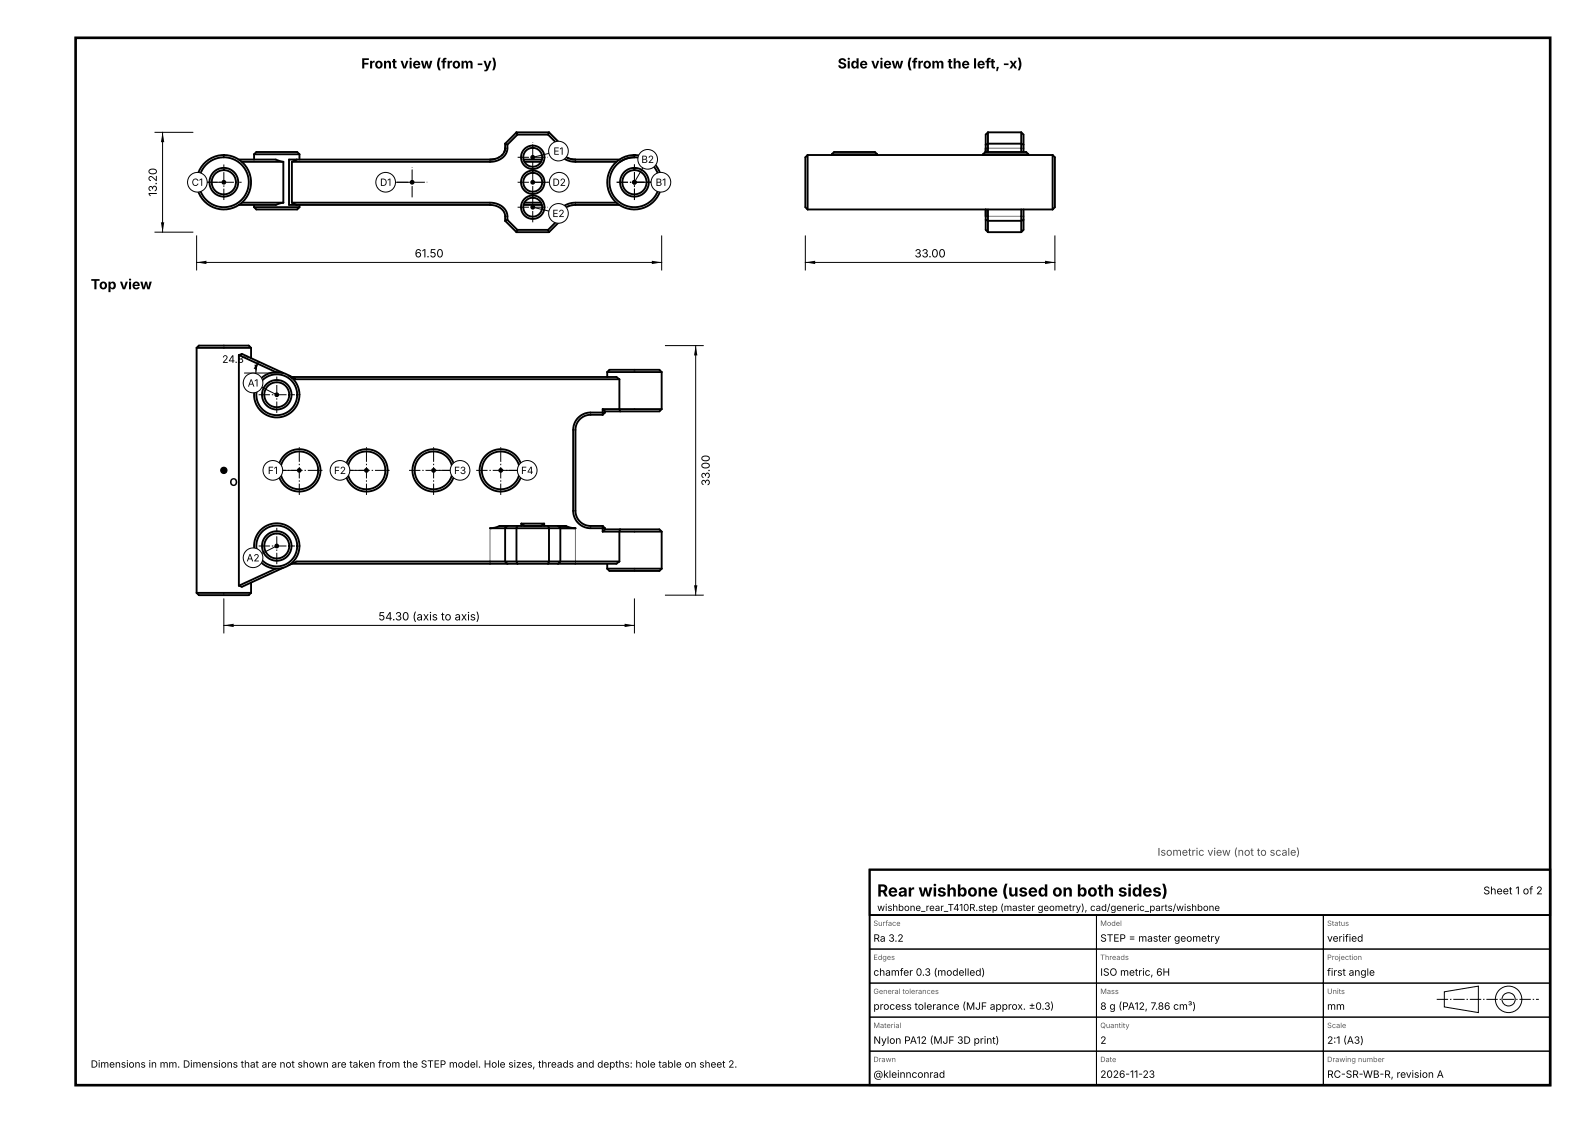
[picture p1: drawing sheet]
<svg xmlns="http://www.w3.org/2000/svg" width="420mm" height="297mm" viewBox="0 0 420 297" stroke-linecap="round" stroke-linejoin="round" font-family="sans-serif">
<g fill="none" stroke="#737373" stroke-width=".26">
<path d="M133.6 39.2h.6M147.6 39.2h.6M260.7 39.2h10M129.6 42.2v.6M129.6 53.6v.6M133.6 57.2h.6M147.6 57.2h.6M152.2 42.2v.6M152.2 53.6v.6M260.7 57.2h10M151.6 113.7h.6M156.2 109.1v.6"/>
<path d="M129.6 139.7v9.4M151.6 135.1h.6M152.2 139.7v9.4M156.2 139.1v.6"/>
</g>
<g fill="none" stroke="#000" stroke-width=".5">
<path d="M133.6 39.2a3.6 3.6 0 0 1-4 3M133.6 39.2l-.2 1M133.6 38v1.2M133.6 38l.6 .2M134.2 38.2a3.5 3.5 0 0 1-1.3 3.5l-1.4 .8-1.9 .3h-52.4M136.6 35l-3 3M136.6 35l.2 .6M136.6 35h8.6M136.8 35.6h8.2M136.8 35.6l-2.6 2.6M145 35.6l2.6 2.6M145.2 35l-.2 .6"/>
<path d="M145.2 35l3 3M147.6 38.2a3.5 3.5 0 0 0 1.3 3.5l1.4 .8 1.6 .3h11.1M148.2 39.2l.1 .7M148.2 39.2a3.6 3.6 0 0 0 4 3M148.2 38v1.2M148.2 38l-.6 .2M260.7 38.2l.6-.2h8.8l.6 .2M261.3 35l-.6 .6v4.6M261.3 35v5.2M261.3 35h8.8M270.1 35l.6 .6v4.6M270.1 35v5.2"/>
<path d="M63.2 42.2h9.8l1.9 .6M64 42.8h10.9M64 53.6h10.9M67.2 54.8a1.75 1.75 0 0 0 1.8 .6h8.7a1.49 1.49 0 0 0 1.5-.6M67.2 54.8h12M67.2 40.8h12M67.2 40.8a1.75 1.75 0 0 1 1.8-.6h8.7a1.49 1.49 0 0 1 1.5 .6M67.2 40.8v1.4M67.2 54.2v.6M74.9 53.6l-1.9 .6h-9.8M74.9 42.8v10.8M77.2 53.6h52.4a4.2 4.2 0 0 1 4.6 3.6v1"/>
<path d="M77.2 42.8v10.8M77.2 53.6l1.3 .6M78.5 42.2l-1.3 .6M79.2 40.8v1.4M79.2 54.2v.6M129.6 42.2h-53.2v12h53.2a3.7 3.7 0 0 1 4 3v1.2M130.9 42l-1.3 .2M131.9 41.6h.1M132.9 40.9h.1M133.6 58.4l3 3M134.2 58.2l-.6 .2M134.2 58.2l2.6 2.6"/>
<path d="M138.5 54.2h4.8M138.5 42.2h4.8M138.7 42.8h4.4M138.7 53.6h4.4M147.6 58.2l-2.6 2.6M147.6 58.2l.6 .2M148.2 58.4l-3 3M148.2 57.2v1.2M148.5 40.4l.2 .2M148.6 55.9l-.4 1.3M149.2 41.2l.3 .2M149.3 55.1h.1"/>
<path d="M150.1 41.8l.4 .1M150.3 54.6h.1M151.1 42.1l1.1 .1M151.3 54.3h.1M152.2 42.2h11.6M163 53.6h-10.8a4.2 4.2 0 0 0-4.6 3.6v1M163.8 54.2h-11.6a3.7 3.7 0 0 0-4 3M167.8 41.6l-2 .3-1.8 .9M213.6 41v14.4M213.6 41a1.74 1.74 0 0 0-.6 1.8v11.1a1.48 1.48 0 0 0 .6 1.5M213.6 41h64.8M213.6 55.4h64.8"/>
<path d="M220 40.8h12M220 40.8a1.75 1.75 0 0 1 1.8-.6h8.7a1.49 1.49 0 0 1 1.5 .6M220 40.8v.2M232 40.8v.2M260 40.8h12M260 40.8a1.75 1.75 0 0 1 1.8-.6h8.7a1.49 1.49 0 0 1 1.5 .6M260 40.8v.2M260.7 55.4v5.4l.6 .6M260.7 58.2l.6 .2h8.8l.6-.2M261.3 55.4v6M270.1 55.4v6M270.7 55.4v5.4l-.6 .6"/>
<path d="M272 40.8v.2M278.4 41v14.4M278.4 41a1.74 1.74 0 0 1 .6 1.8v11.1a1.48 1.48 0 0 1-.6 1.5M136.6 61.4h8.6M136.8 60.8h8.2M136.8 60.8l-.2 .6M145 60.8l.2 .6M261.3 61.4h8.8M52 92h14.4M52 92a1.78 1.78 0 0 1 1.9-.6h11a1.51 1.51 0 0 1 1.5 .6M52 92v64.8M63.2 93.9l.8-.3 10.9 5.1"/>
<path d="M63.2 93.9l9.8 4.5M63.2 93.9v61M66.4 92v2.7M76.4 99.3l1.7 .8-.1 .2zM77.2 99.7h85.8l.8 .6M160.6 98.4a1.86 1.86 0 0 1 1.9-.6h10.9a1.57 1.57 0 0 1 1.6 .6M160.6 98.4h14.4M160.6 98.4v1.3M175 98.4v9.8M78 100.3h85.8M159.4 109.7h-3.2a4 4 0 0 0-4 4v21.4a4 4 0 0 0 4 4h3.2M159.4 108.2h4.4"/>
<path d="M159.4 108.2l.6 .6M159.4 108.2v1.5M160 109.1h-3.8a4.6 4.6 0 0 0-4.6 4.6v21.4a4.6 4.6 0 0 0 4.6 4.6h3.8M160 108.8h4M160 108.8v.3M160 109.1l-.6 .6M163.8 108.2l.2 .6M163.8 108.2h11.2M163.8 100.3v7.9M175 108.2a1.78 1.78 0 0 1-1.9 .6h-9.1M132.2 139.1h2l-.6 .6M132.2 139.1l-1.5 .5-1.1 .1h4"/>
<path d="M132.2 139.1h17.4M133.6 139.7v8.8M133.6 139.7h14.6M136.8 139.1l-.2 .6v8.8l.2 .6M137.9 138.5l.8 .5M137.9 138.5h6M137.9 138.5v.6M138.7 139l4.4 .1M138.7 139v.1M143.1 139h.1M143.1 139v.1M143.9 138.5l-.8 .5"/>
<path d="M143.9 138.5v.6M145 139.1l.2 .6v8.8l-.2 .6M148.2 139.7v8.8M149.6 139.1h-2l.6 .6M149.6 139.1l1.5 .5 1.1 .1h-4M159.4 139.1v1.5M159.4 139.1l.6 .6M160 139.7v.3M52 156.8h14.4M52 156.8a1.78 1.78 0 0 0 1.9 .6h11a1.51 1.51 0 0 0 1.5-.6M66.4 154.1v2.7M73 150.4l-9.8 4.5"/>
<path d="M74.9 150.1l-10.9 5.1-.8-.3M77.2 149.1h57M133.6 148.5h-55.1l-2.1 1M133.6 148.5h14.6M133.6 148.5l.6 .6M134.2 149.1h13.4M148.2 148.5h15.6M148.2 148.5l-.6 .6M159.4 140.6h4.4M160 140h4M160 140l-.6 .6M160.6 150.4h14.4"/>
<path d="M160.6 150.4a1.86 1.86 0 0 0 1.9 .6h10.9a1.57 1.57 0 0 0 1.6-.6M160.6 149.1v1.3M163.8 148.5l-.8 .6h-15.4M163.8 140.6h11.2M163.8 140.6v7.9M164 140h9.5a1.51 1.51 0 0 1 1.5 .6M164 140l-.2 .6M175 140.6v9.8"/>
<circle cx="59.2" cy="48.2" r="3.8"/>
<circle cx="59.2" cy="48.2" r="7.2"/>
<circle cx="59.2" cy="48.2" r="6.6"/>
<circle cx="59.2" cy="48.2" r="3.2"/>
<circle cx="140.9" cy="41.6" r="2.5"/>
<circle cx="140.9" cy="54.8" r="2.5"/>
<circle cx="140.9" cy="48.2" r="2.5"/>
<circle cx="140.9" cy="48.2" r="3.1"/>
<circle cx="140.9" cy="54.8" r="3.1"/>
<circle cx="140.9" cy="41.6" r="3.1"/>
<circle cx="167.8" cy="48.2" r="3.8"/>
<circle cx="167.8" cy="48.2" r="7.2"/>
<circle cx="167.8" cy="48.2" r="6.6"/>
<circle cx="167.8" cy="48.2" r="3.2"/>
<circle cx="73.2" cy="104.4" r="6"/>
<circle cx="73.2" cy="104.4" r="3.3"/>
<circle cx="73.2" cy="104.4" r="5.4"/>
<circle cx="73.2" cy="104.4" r="3.9"/>
<circle cx="79.2" cy="124.4" r="5"/>
<circle cx="79.2" cy="124.4" r="5.6"/>
<circle cx="96.9" cy="124.4" r="5"/>
<circle cx="96.9" cy="124.4" r="5.6"/>
<circle cx="114.7" cy="124.4" r="5.6"/>
<circle cx="114.7" cy="124.4" r="5"/>
<circle cx="132.4" cy="124.4" r="5"/>
<circle cx="132.4" cy="124.4" r="5.6"/>
<circle cx="73.2" cy="144.4" r="3.3"/>
<circle cx="73.2" cy="144.4" r="5.4"/>
<circle cx="73.2" cy="144.4" r="6"/>
<circle cx="73.2" cy="144.4" r="3.9"/>
</g>
<g fill="none" stroke="#000" stroke-width=".26" stroke-dasharray="3 .5 .4 .5" stroke-linecap="butt">
<path d="M54.5 48.2h9.4M59.2 52.9v-9.4M105 48.2h8M109 52.2v-8M136.9 48.2h8M136.9 41.6h8M136.9 54.8h8M140.9 52.2v-8M140.9 45.6v-8M140.9 58.8v-8M163.1 48.2h9.4M167.8 52.9v-9.4"/>
<path d="M68.4 104.4h9.6M73.2 109.2v-9.6M72.7 124.4h13M79.2 130.9v-13M90.4 124.4h13M96.9 130.9v-13M108.2 124.4h13M114.7 130.9v-13M125.9 124.4h13M132.4 130.9v-13M68.4 144.4h9.6M73.2 149.2v-9.6"/>
<path d="M380 264.3h27"/>
</g>
<g fill="none" stroke="#000" stroke-width=".26">
<path d="M41 35h10M43 35v26.4M54.8 48.2h4.4M104.6 48.2h4.4M140.9 48.2h4.4M140.9 54.8l4.3 1M145.2 40.6l-4.3 1M170 44.4l-2.2 3.8h4.4M41 61.4h10M52 62.4v9M52 69.4h123M175 62.4v9"/>
<path d="M213 69.4h66M213 62.4v9M279 62.4v9M64.7 98.7h10.2M68.4 95.6l-.6 1.5-.1 1.6M176 91.4h10M184 91.4v66M69.3 102.4l3.9 2M74.8 124.4h4.4M92.5 124.4h4.4M114.7 124.4h4.4M132.4 124.4h4.4"/>
<path d="M59.2 158.4v9M73.2 144.4l-3.9 2M167.8 158.4v9M176 157.4h10M59.2 165.4h108.6"/>
</g>
<path d="M43 35l.4 2.6h-.8zM42.6 58.8h.8l-.4 2.6zM52 69.4l2.6-.4v.8zM172.4 69l2.6 .4-2.6 .4zM213 69.4l2.6-.4v.8zM276.4 69l2.6 .4-2.6 .4zM184 91.4l.4 2.6h-.8zM183.6 154.8h.8l-.4 2.6z" fill="#000"/>
<circle cx="167.8" cy="48.2" r=".45" fill="#000" stroke="#000" stroke-width=".35"/>
<circle cx="174.8" cy="48.2" r="2.6" fill="#fff" stroke="#000" stroke-width=".26"/>
<circle cx="167.8" cy="48.2" r=".45" fill="#000" stroke="#000" stroke-width=".35"/>
<circle cx="171.3" cy="42.1" r="2.6" fill="#fff" stroke="#000" stroke-width=".26"/>
<circle cx="59.2" cy="48.2" r=".45" fill="#000" stroke="#000" stroke-width=".35"/>
<circle cx="52.2" cy="48.2" r="2.6" fill="#fff" stroke="#000" stroke-width=".26"/>
<circle cx="109" cy="48.2" r=".45" fill="#000" stroke="#000" stroke-width=".35"/>
<circle cx="102" cy="48.2" r="2.6" fill="#fff" stroke="#000" stroke-width=".26"/>
<circle cx="140.9" cy="48.2" r=".45" fill="#000" stroke="#000" stroke-width=".35"/>
<circle cx="147.9" cy="48.2" r="2.6" fill="#fff" stroke="#000" stroke-width=".26"/>
<circle cx="140.9" cy="41.6" r=".45" fill="#000" stroke="#000" stroke-width=".35"/>
<circle cx="147.7" cy="40" r="2.6" fill="#fff" stroke="#000" stroke-width=".26"/>
<circle cx="140.9" cy="54.8" r=".45" fill="#000" stroke="#000" stroke-width=".35"/>
<circle cx="147.7" cy="56.4" r="2.6" fill="#fff" stroke="#000" stroke-width=".26"/>
<circle cx="73.2" cy="104.4" r=".45" fill="#000" stroke="#000" stroke-width=".35"/>
<circle cx="66.9" cy="101.3" r="2.6" fill="#fff" stroke="#000" stroke-width=".26"/>
<circle cx="73.2" cy="144.4" r=".45" fill="#000" stroke="#000" stroke-width=".35"/>
<circle cx="66.9" cy="147.5" r="2.6" fill="#fff" stroke="#000" stroke-width=".26"/>
<circle cx="79.2" cy="124.4" r=".45" fill="#000" stroke="#000" stroke-width=".35"/>
<circle cx="72.2" cy="124.4" r="2.6" fill="#fff" stroke="#000" stroke-width=".26"/>
<circle cx="96.9" cy="124.4" r=".45" fill="#000" stroke="#000" stroke-width=".35"/>
<circle cx="89.9" cy="124.4" r="2.6" fill="#fff" stroke="#000" stroke-width=".26"/>
<circle cx="114.7" cy="124.4" r=".45" fill="#000" stroke="#000" stroke-width=".35"/>
<circle cx="121.7" cy="124.4" r="2.6" fill="#fff" stroke="#000" stroke-width=".26"/>
<circle cx="132.4" cy="124.4" r=".45" fill="#000" stroke="#000" stroke-width=".35"/>
<circle cx="139.4" cy="124.4" r="2.6" fill="#fff" stroke="#000" stroke-width=".26"/>
<path d="M67.3 96.5h.8l-.4 2.2zM68.4 95.6l-.6 2.2-.7-.3zM59.2 165.4l2.6-.4v.8zM165.2 165l2.6 .4-2.6 .4z" fill="#000"/>
<circle cx="59.2" cy="124.4" r=".8" fill="#000" stroke="#000" stroke-width=".35"/>
<path d="M20 10h390v277h-390z" fill="none" stroke="#000" stroke-width=".7" stroke-linecap="butt"/>
<g fill="none" stroke="#000" stroke-width=".26">
<path d="M230 251h60v9h-60zM230 242h60v9h-60zM290 251h60v9h-60zM290 242h60v9h-60zM350 251h60v9h-60zM350 242h60v9h-60zM230 278h60v9h-60zM230 269h60v9h-60zM230 260h60v9h-60zM290 278h60v9h-60zM290 269h60v9h-60zM290 260h60v9h-60z"/>
<path d="M350 278h60v9h-60zM350 269h60v9h-60zM350 260h60v9h-60zM382 262.3l9-1.5v7l-9-1.5z"/>
<circle cx="399" cy="264.3" r="1.75"/>
<circle cx="399" cy="264.3" r="3.5"/>
</g>
<path d="M230 230h180v12h-180zM230 230h180v57h-180z" fill="none" stroke="#000" stroke-width=".5"/>
<text font-size="4.4" x="232" y="237.1">Rear wishbone (used on both sides)</text>
<g font-size="3.7">
<text x="95.5" y="18.1">Front view (from -y)</text>
<text x="221.6" y="18.1">Side view (from the left, -x)</text>
<text x="24" y="76.5">Top view</text>
</g>
<g font-size="3">
<text x="41.5" y="52" transform="rotate(-90 41.5 52)">13.20</text>
<text x="109.7" y="68.1">61.50</text>
<text x="241.9" y="68.1">33.00</text>
<text x="187.7" y="128.5" transform="rotate(-90 187.7 128.5)">33.00</text>
<text x="100" y="164.1">54.30 (axis to axis)</text>
</g>
<g font-size="2.8">
<text x="58.7" y="96">24.8°</text>
<text x="60.7" y="128.5">O</text>
<text x="392.3" y="236.5">Sheet 1 of 2</text>
</g>
<text font-size="2.8" fill="#4d4d4d" x="306.1" y="226.3">Isometric view (not to scale)</text>
<g font-size="2.7">
<text x="231" y="249.1">Ra 3.2</text>
<text x="291" y="249.1">STEP = master geometry</text>
<text x="351" y="249.1">verified</text>
<text x="231" y="258.1">chamfer 0.3 (modelled)</text>
<text x="291" y="258.1">ISO metric, 6H</text>
<text x="351" y="258.1">first angle</text>
<text x="231" y="267.1">process tolerance (MJF approx. ±0.3)</text>
<text x="291" y="267.1">8 g (PA12, 7.86 cm³)</text>
<text x="351" y="267.1">mm</text>
<text x="231" y="276.1">Nylon PA12 (MJF 3D print)</text>
<text x="291" y="276.1">2</text>
<text x="351" y="276.1">2:1 (A3)</text>
<text x="231" y="285.1">@kleinnconrad</text>
<text x="291" y="285.1">2026-11-23</text>
<text x="351" y="285.1">RC-SR-WB-R, revision A</text>
</g>
<g font-size="2.6">
<text x="146.4" y="40.9">E1</text>
<text x="169.6" y="43.1">B2</text>
<text x="50.7" y="49.2">C1</text>
<text x="100.5" y="49.2">D1</text>
<text x="146.1" y="49.2">D2</text>
<text x="173.4" y="49.2">B1</text>
<text x="146.1" y="57.4">E2</text>
<text x="65.5" y="102.3">A1</text>
<text x="70.8" y="125.4">F1</text>
<text x="88.3" y="125.4">F2</text>
<text x="120.1" y="125.4">F3</text>
<text x="137.8" y="125.4">F4</text>
<text x="65.2" y="148.5">A2</text>
<text x="24" y="282.4">Dimensions in mm. Dimensions that are not shown are taken from the STEP model. Hole sizes, threads and depths: hole table on sheet 2.</text>
</g>
<text font-size="2.5" x="232" y="240.9">wishbone_rear_T410R.step (master geometry), cad/generic_parts/wishbone</text>
<g font-size="1.9" fill="#595959">
<text x="231" y="244.9">Surface</text>
<text x="291" y="244.9">Model</text>
<text x="351" y="244.9">Status</text>
<text x="231" y="253.9">Edges</text>
<text x="291" y="253.9">Threads</text>
<text x="351" y="253.9">Projection</text>
<text x="231" y="262.9">General tolerances</text>
<text x="291" y="262.9">Mass</text>
<text x="351" y="262.9">Units</text>
<text x="231" y="271.9">Material</text>
<text x="291" y="271.9">Quantity</text>
<text x="351" y="271.9">Scale</text>
<text x="231" y="280.9">Drawn</text>
<text x="291" y="280.9">Date</text>
<text x="351" y="280.9">Drawing number</text>
</g>
</svg>
